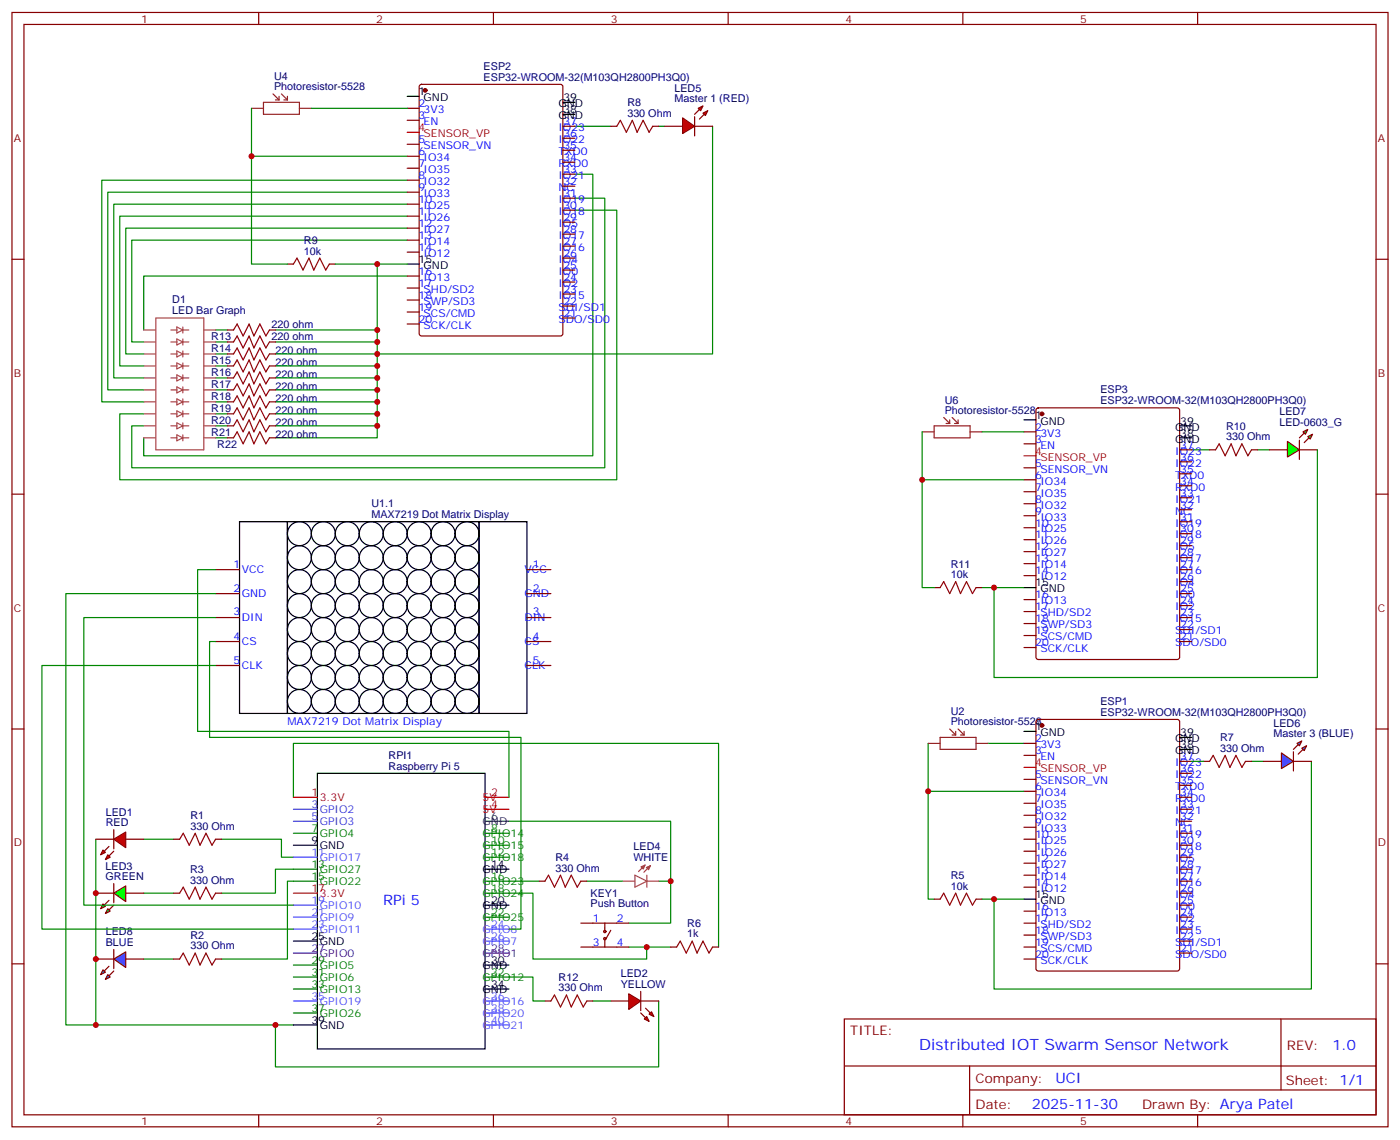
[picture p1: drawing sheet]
<svg xmlns="http://www.w3.org/2000/svg" width="412mm" height="336mm" viewBox="0 0 412 336" stroke-linecap="round" stroke-linejoin="round" font-family="sans-serif">
<g fill="none" stroke="#870000" stroke-width=".35">
<path d="M3.5 3.7h405.4v328.1h-405.4zM7.1 7.2h398.2v321h-398.2zM76.2 3.7v3.5M145.3 3.7v3.5M214.5 3.7v3.5M283.6 3.7v3.5M352.8 3.7v3.5M3.5 76.3h3.6M405.3 76.3h3.6M67 97.2h1.8M79.4 97.2h1.7M67 118.3h1.8"/>
<path d="M67 114.8h1.8M67 111.3h1.8M67 107.7h1.8M67 104.2h1.8M67 100.7h1.8M79.4 118.3h1.7M79.4 114.8h1.7M79.4 111.3h1.7M79.4 107.7h1.7M79.4 104.2h1.7M79.4 100.7h1.7M67 128.9h1.8"/>
<path d="M67 125.4h1.8M67 121.8h1.8M79.4 128.9h1.7M79.4 125.4h1.7M79.4 121.8h1.7M3.5 145.5h3.6M405.3 145.5h3.6M3.5 214.6h3.6M405.3 214.6h3.6M3.5 283.8h3.6M160.5 294.7h1.8M172.9 294.7h1.7"/>
<path d="M405.3 283.8h3.6M248.7 300h156.6v28.2h-156.6zM248.7 313.8h156.5M285.6 313.8v14.2M377.3 300v20.9M76.2 328.2v3.6M145.3 328.2v3.6M214.5 328.2v3.6M283.6 328.2v3.6M285.6 320.9h119.6M352.8 328.2v3.6"/>
</g>
<g fill="none" stroke="#008700" stroke-width=".35">
<path d="M119.9 53.1h-89.9v65.2h12.3M119.9 56.6h-88.2v58.2h10.6M169.3 58.3h8.9v79.4h-139.4v-12.3h3.5M169.3 51.3h5.3v82.9h-132.3v-5.3M119.9 60.1h-86.4v51.2h8.8M119.9 63.6h-84.6v44.1h7M119.9 67.2h-82.9v37h5.3M119.9 70.7h-81.1v30h3.5M169.3 61.9h12.4v79.4h-146.4v-19.5h7M63.5 97.2h3.5M81.1 97.2h30M119.9 81.3h-77.6v15.9"/>
<path d="M63.5 104.2h3.5M63.5 100.7h3.5M63.5 118.3h3.5M63.5 114.8h3.5M63.5 111.3h3.5M63.5 107.7h3.5M81.1 104.2h30v3.5h-30M81.1 100.7h30M111.1 118.3v3.5h-30M111.1 114.8v3.5h-30M111.1 111.3v3.5h-30M111.1 107.7v3.6h-30"/>
<path d="M63.5 128.9h3.5M63.5 125.4h3.5M63.5 121.8h3.5M111.1 125.4v3.5h-30M111.1 121.8v3.6h-30M370.4 132.4h3.5M368.7 224.2h3.5M42.3 282.4h8.9M149.9 287.7h7.1v7h3.5M174.6 294.7h5.3M194 294.7v19.4h-112.9v-12.3"/>
</g>
<path d="M68.8 97.2l1-1.8 1.8 3.5 1.8-3.5 1.4 3.5 1.8-3.5 1.7 3.5 1.1-1.7M68.8 111.3l1-1.8 1.8 3.5 1.8-3.5 1.4 3.5 1.8-3.5 1.7 3.5 1.1-1.7M68.8 107.7l1-1.7 1.8 3.5 1.8-3.5 1.4 3.5 1.8-3.5 1.7 3.5 1.1-1.8M68.8 104.2l1-1.8 1.8 3.6 1.8-3.6 1.4 3.6 1.8-3.6 1.7 3.6 1.1-1.8M68.8 118.3l1-1.7 1.8 3.5 1.8-3.5 1.4 3.5 1.8-3.5 1.7 3.5 1.1-1.8M68.8 100.7l1-1.8 1.8 3.5 1.8-3.5 1.4 3.5 1.8-3.5 1.7 3.5 1.1-1.7M68.8 114.8l1-1.8 1.8 3.6 1.8-3.6 1.4 3.6 1.8-3.6 1.7 3.6 1.1-1.8M68.8 128.9l1-1.8 1.8 3.6 1.8-3.6 1.4 3.6 1.8-3.6 1.7 3.6 1.1-1.8M68.8 125.4l1-1.8 1.8 3.5 1.8-3.5 1.4 3.5 1.8-3.5 1.7 3.5 1.1-1.7M68.8 121.8l1-1.7 1.8 3.5 1.8-3.5 1.4 3.5 1.8-3.5 1.7 3.5 1.1-1.8M162.3 294.7l1-1.8 1.8 3.6 1.8-3.6 1.4 3.6 1.7-3.6 1.8 3.6 1.1-1.8" fill="none" stroke="#a10000" stroke-width=".35"/>
<g fill="none" stroke="#a64a4a" stroke-width=".35">
<path d="M42.3 97.2h3.5M45.9 93.6h14.1v38.8h-14.1zM50.3 97.2h1.8M52.1 96.3l1.8 .9-1.8 .8zM52.1 99.8l1.8 .9-1.8 .9zM53.9 96.3v1.7M53.9 99.8v1.8M53.9 97.2h1.7M60 97.2h3.5M42.3 100.7h3.5M42.3 104.2h3.5M42.3 107.7h3.5"/>
<path d="M42.3 111.3h3.5M42.3 114.8h3.5M42.3 118.3h3.5M50.3 100.7h1.8M50.3 104.2h1.8M50.3 107.7h1.8M50.3 111.3h1.8M50.3 114.8h1.8M50.3 118.3h1.8M52.1 106.9l1.8 .8-1.8 .9zM52.1 103.3l1.8 .9-1.8 .9zM52.1 110.4l1.8 .9-1.8 .8z"/>
<path d="M52.1 113.9l1.8 .9-1.8 .9zM52.1 117.4l1.8 .9-1.8 .9zM53.9 103.3v1.8M53.9 106.9v1.7M53.9 110.4v1.7M53.9 113.9v1.8M53.9 117.4v1.8M53.9 100.7h1.7M53.9 104.2h1.7M53.9 107.7h1.7M53.9 111.3h1.7M53.9 114.8h1.7"/>
<path d="M53.9 118.3h1.7M60 100.7h3.5M60 104.2h3.5M60 107.7h3.5M60 111.3h3.5M60 114.8h3.5M60 118.3h3.5M42.3 121.8h3.5M42.3 125.4h3.5M42.3 128.9h3.5M50.3 121.8h1.8M50.3 125.4h1.8"/>
<path d="M50.3 128.9h1.8M52.1 121l1.8 .8-1.8 .9zM52.1 124.5l1.8 .9-1.8 .9zM52.1 128l1.8 .9-1.8 .9zM53.9 121v1.7M53.9 124.5v1.8M53.9 128v1.8M53.9 121.8h1.7M53.9 125.4h1.7M53.9 128.9h1.7M60 121.8h3.5M60 125.4h3.5"/>
<path d="M60 128.9h3.5"/>
</g>
<path d="M33.5 282.4l3.5-2.2v4.6z" fill="#09f" stroke="#870000" stroke-width=".35"/>
<path d="M33.5 279.5v5.7z" fill="#f00" stroke="#870000" stroke-width=".35"/>
<g fill="#870000" stroke="#870000" stroke-width=".35">
<path d="M33.5 285.9l-1.4 1.4z"/>
<path d="M32.1 284.5l-1.4 1.4z"/>
</g>
<g fill="#09f" stroke="#870000" stroke-width=".35">
<path d="M31.7 286.9l.8 .8-1.5 .7z"/>
<path d="M30.3 285.5l.7 .7-1.4 .7z"/>
</g>
<g fill="none" stroke="#870000" stroke-width=".35">
<path d="M28.2 263h5.3M37 263h5.3M171.1 278.8h14.1M171.1 271.8h14.1M178.2 271.8v2.4M178.2 276.4v2.4M179.9 273.9l-1.4 2.5M197.6 278.8h1.7M209.9 278.8h1.8M28.2 282.4h5.3M37 282.4h5.3"/>
<circle cx="178.2" cy="274.2" r=".35"/>
<circle cx="178.2" cy="276.4" r=".35"/>
</g>
<g fill="none" stroke="#008700" stroke-width=".35">
<path d="M273.4 218.9v45.8h1.8M291 218.9h10.6M86.4 234.7v-15.8h125.3v59.9M28.2 247.1v54.7h58.2M42.3 247.1h8.9M65.3 247.1h17.6v5.3h3.5M86.4 259.4h-1.7v23h-19.4M86.4 255.9h-5.3v7.1h-15.8M149.9 241.8h47.7v17.6h-3.6M149.9 259.4h8.8M172.9 259.4h10.5M197.6 259.4v12.4h-12.4"/>
<path d="M42.3 263h8.9M149.9 263h7.1v19.4h33.5v-3.6h-5.3M190.5 278.8h7.1M289.3 264.7h12.3"/>
</g>
<path d="M199.3 278.8l1.1-1.7 1.7 3.5 1.8-3.5 1.4 3.5 1.8-3.5 1.7 3.5 1.1-1.8" fill="none" stroke="#a10000" stroke-width=".35"/>
<path d="M273.4 218.9h3.5M276.9 217.1h10.6v3.5h-10.6zM279.8 214.6l1.7 1.8M280.5 216.4h1M281.5 215.3v1.1M282.2 214.6l1.8 1.8M282.9 216.4h1.1M284 215.3v1.1M287.5 218.9h3.5" fill="none" stroke="#8c2424" stroke-width=".35"/>
<path d="M183.4 259.4h3.5M187 257.7l3.6 1.7-3.6 1.8zM190 254.7l-1.9 1.9M190.6 259.4h3.4M190.6 257.7v3.5M191.6 254.8l-1.9 2" fill="none" stroke="#a64a4a" stroke-width=".35"/>
<g fill="#a64a4a" stroke="#a64a4a" stroke-width=".29">
<path d="M188.8 255.2l1.2-.5-.5 1.2z"/>
<path d="M190.4 255.4l1.2-.6-.5 1.3z"/>
</g>
<g fill="#0f0" stroke="#870000" stroke-width=".35">
<path d="M30.3 266.1l.7 .7-1.4 .7z"/>
<path d="M31.7 267.5l.8 .8-1.5 .7z"/>
</g>
<g fill="#870000" stroke="#870000" stroke-width=".35">
<path d="M32.1 265.1l-1.4 1.4z"/>
<path d="M33.5 266.5l-1.4 1.4z"/>
</g>
<path d="M33.5 260.1v5.7z" fill="#f00" stroke="#870000" stroke-width=".35"/>
<path d="M33.5 263l3.5-2.2v4.6z" fill="#0f0" stroke="#870000" stroke-width=".35"/>
<path d="M185.2 292.6l3.5 2.1-3.5 2.5z" fill="#f00" stroke="#870000" stroke-width=".35"/>
<path d="M188.7 291.9v5.6M188.7 298.2l1.4 1.4M190.1 296.8l1.5 1.4" fill="none" stroke="#870000" stroke-width=".35"/>
<g fill="#f00" stroke="#870000" stroke-width=".35">
<path d="M189.8 300l.7-.7 .7 1.4z"/>
<path d="M191.2 298.6l.7-.7 .7 1.4z"/>
</g>
<path d="M179.9 294.7h5.3M188.7 294.7h5.3" fill="none" stroke="#870000" stroke-width=".35"/>
<g fill="#f00" stroke="#870000" stroke-width=".35">
<path d="M33.5 247.1l3.5-2.1v4.6z"/>
<path d="M33.5 244.3v5.6z"/>
</g>
<g fill="#870000" stroke="#870000" stroke-width=".35">
<path d="M33.5 250.6l-1.4 1.4z"/>
<path d="M32.1 249.2l-1.4 1.4z"/>
</g>
<g fill="#f00" stroke="#870000" stroke-width=".35">
<path d="M31.7 251.7l.8 .7-1.5 .7z"/>
<path d="M30.3 250.3l.7 .7-1.4 .7z"/>
</g>
<g fill="none" stroke="#870000" stroke-width=".35">
<path d="M119.9 31.9h3.6M119.9 35.4h3.6M123.7 25l.5-.2h40.9l.7 .5v72.9l-.5 .7h-41.1l-.7-.4v-73zM165.8 37.2h3.5M179.9 37.2h1.8M192.3 37.2h1.7M119.9 42.5h3.6M119.9 46h3.6M119.9 49.5h3.6M119.9 53.1h3.6M119.9 56.6h3.6M165.8 58.3h3.5"/>
<path d="M165.8 54.8h3.5M165.8 51.3h3.5M165.8 47.8h3.5M165.8 44.2h3.5M165.8 40.7h3.5M84.7 77.8h1.7M97 77.8h1.8M119.9 60.1h3.6M119.9 63.6h3.6M119.9 67.2h3.6M119.9 70.7h3.6M119.9 74.2h3.6"/>
<path d="M165.8 79.5h3.5M165.8 76h3.5M165.8 72.5h3.5M165.8 68.9h3.5M165.8 65.4h3.5M165.8 61.9h3.5M119.9 81.3h3.6M119.9 84.8h3.6M119.9 88.3h3.6M119.9 91.9h3.6M119.9 95.4h3.6M165.8 93.6h3.5"/>
<path d="M165.8 90.1h3.5M165.8 86.6h3.5M165.8 83h3.5M301.6 127.1h3.6M301.6 130.7h3.6M301.6 137.7h3.6M305.4 120.3l.5-.2h40.9l.6 .4 .1 73-.5 .6-41.1 .1-.7-.5v-72.9zM347.5 132.4h3.5M347.5 139.5h3.5M347.5 136h3.5M356.3 132.4h1.8M368.7 132.4h1.7"/>
<path d="M301.6 141.3h3.6M301.6 144.8h3.6M301.6 148.3h3.6M301.6 151.8h3.6M301.6 155.4h3.6M301.6 158.9h3.6M347.5 157.1h3.5M347.5 153.6h3.5M347.5 150.1h3.5M347.5 146.5h3.5M347.5 143h3.5M275.2 173h1.7"/>
<path d="M287.5 173h1.8M301.6 162.4h3.6M301.6 165.9h3.6M301.6 169.5h3.6M301.6 176.5h3.6M347.5 178.3h3.5M347.5 174.8h3.5M347.5 171.2h3.5M347.5 167.7h3.5M347.5 164.2h3.5M347.5 160.7h3.5M301.6 180.1h3.6"/>
<path d="M301.6 183.6h3.6M301.6 187.1h3.6M301.6 190.6h3.6M347.5 188.9h3.5M347.5 185.3h3.5M347.5 181.8h3.5M301.6 218.9h3.6M305.4 212l.5-.2h40.9l.6 .4 .1 73-.5 .6-41.1 .1-.7-.5v-72.9zM301.6 222.4h3.6M301.6 229.4h3.6M301.6 233h3.6M301.6 236.5h3.6"/>
<path d="M347.5 238.3h3.5M347.5 234.7h3.5M347.5 231.2h3.5M347.5 227.7h3.5M347.5 224.2h3.5M354.5 224.2h1.8M366.9 224.2h1.8M28.2 247.1h5.3M37 247.1h5.3M51.2 247.1h1.7M63.5 247.1h1.8M158.7 259.4h1.8"/>
<path d="M171.1 259.4h1.8M301.6 247.1h3.6M301.6 240h3.6M301.6 243.6h3.6M301.6 250.6h3.6M301.6 254.1h3.6M301.6 257.7h3.6M347.5 259.4h3.5M347.5 255.9h3.5M347.5 252.4h3.5M347.5 248.8h3.5M347.5 245.3h3.5"/>
<path d="M347.5 241.8h3.5M51.2 263h1.7M63.5 263h1.8M275.2 264.7h1.7M287.5 264.7h1.8M301.6 261.2h3.6M301.6 268.3h3.6M301.6 271.8h3.6M301.6 275.3h3.6M301.6 278.8h3.6M347.5 263h3.5M347.5 277.1h3.5"/>
<path d="M347.5 273.5h3.5M347.5 270h3.5M347.5 266.5h3.5M51.2 282.4h1.7M63.5 282.4h1.8M301.6 282.4h3.6M347.5 280.6h3.5"/>
</g>
<path d="M181.7 37.2l1-1.8 1.8 3.5 1.8-3.5 1.4 3.5 1.7-3.5 1.8 3.5 1.1-1.7M86.4 77.8l1.1-1.8 1.8 3.5 1.7-3.5 1.4 3.5 1.8-3.5 1.8 3.5 1-1.7M358.1 132.4l1-1.7 1.8 3.5 1.8-3.5 1.4 3.5 1.7-3.5 1.8 3.5 1.1-1.8M276.9 173l1.1-1.8 1.8 3.6 1.7-3.6 1.4 3.6 1.8-3.6 1.8 3.6 1-1.8M356.3 224.2l1.1-1.8 1.7 3.5 1.8-3.5 1.4 3.5 1.8-3.5 1.7 3.5 1.1-1.7M52.9 247.1l1.1-1.8 1.7 3.5 1.8-3.5 1.4 3.5 1.8-3.5 1.7 3.5 1.1-1.7M160.5 259.4l1.1-1.7 1.7 3.5 1.8-3.5 1.4 3.5 1.8-3.5 1.7 3.5 1.1-1.8M52.9 263l1.1-1.8 1.7 3.5 1.8-3.5 1.4 3.5 1.8-3.5 1.7 3.5 1.1-1.7M276.9 264.7l1.1-1.7 1.8 3.5 1.7-3.5 1.4 3.5 1.8-3.5 1.8 3.5 1-1.8M52.9 282.4l1.1-1.8 1.7 3.5 1.8-3.5 1.4 3.5 1.8-3.5 1.7 3.5 1.1-1.7" fill="none" stroke="#a10000" stroke-width=".35"/>
<g fill="#870000" stroke="#870000" stroke-width=".35">
<circle cx="306.9" cy="213.6" r=".53"/>
<circle cx="125.2" cy="26.6" r=".53"/>
<circle cx="306.9" cy="121.8" r=".53"/>
</g>
<g fill="none" stroke="#000" stroke-width=".35">
<path d="M119.9 28.4h3.6M165.8 33.7h3.5M165.8 30.1h3.5M119.9 77.8h3.6M301.6 123.6h3.6M347.5 128.9h3.5M347.5 125.4h3.5M301.6 173h3.6M301.6 215.3h3.6M347.5 217.1h3.5M93.5 227.7h49.4v81.1h-49.4zM347.5 220.6h3.5"/>
<path d="M86.4 248.8h7.1M142.9 255.9h7M86.4 277.1h7.1M142.9 266.5h7M301.6 264.7h3.6M142.9 284.1h7M142.9 291.2h7M86.4 301.8h7.1"/>
</g>
<path d="M119.9 38.9h3.6M301.6 134.2h3.6M86.4 234.7h7.1M142.9 234.7h7M142.9 238.3h7M301.6 225.9h3.6M86.4 263h7.1" fill="none" stroke="#f00" stroke-width=".35"/>
<path d="M86.4 238.3h7.1M86.4 241.8h7.1" fill="none" stroke="#06c" stroke-width=".35"/>
<path d="M142.9 241.8h7" fill="none" stroke="#333" stroke-width=".35"/>
<g fill="none" stroke="#060" stroke-width=".35">
<path d="M86.4 245.3h7.1M86.4 255.9h7.1M86.4 259.4h7.1M142.9 245.3h7M142.9 248.8h7M142.9 252.4h7M142.9 259.4h7M142.9 263h7M142.9 270h7M86.4 284.1h7.1M86.4 287.7h7.1M86.4 291.2h7.1"/>
<path d="M86.4 298.2h7.1M142.9 287.7h7"/>
</g>
<path d="M86.4 252.4h7.1M86.4 266.5h7.1M86.4 270h7.1M86.4 273.5h7.1M142.9 273.5h7M142.9 277.1h7M86.4 294.7h7.1M142.9 294.7h7M142.9 298.2h7M142.9 301.8h7" fill="none" stroke="#90f" stroke-width=".35"/>
<path d="M86.4 280.6h7.1M142.9 280.6h7" fill="none" stroke="#609" stroke-width=".35"/>
<g fill="none" stroke="#008700" stroke-width=".35">
<path d="M74.1 31.9v45.9h10.6M91.7 31.9h28.2M169.3 37.2h10.6M194 37.2h1.8M209.9 37.2v67h-98.8v-26.4M74.1 46h45.8M98.8 77.8h21.1M271.6 127.1v45.9h3.6M289.3 127.1h12.3M351 132.4h5.3M271.6 141.3h30M273.4 233h28.2"/>
<path d="M351 224.2h3.5M386.3 224.2v67h-93.5v-26.5"/>
</g>
<g fill="none" stroke="#8c2424" stroke-width=".35">
<path d="M74.1 31.9h3.5M77.6 30.1h10.6v3.6h-10.6zM80.4 27.7l1.8 1.7M81.1 29.4h1.1M82.2 28.4v1M82.9 27.7l1.8 1.7M83.6 29.4h1.1M84.7 28.4v1M88.2 31.9h3.5M271.6 127.1h3.6M275.2 125.4h10.6v3.5h-10.6zM278 122.9l1.8 1.8"/>
<path d="M278.7 124.7h1.1M279.8 123.6v1.1M280.5 122.9l1.7 1.8M281.2 124.7h1M282.2 123.6v1.1M285.8 127.1h3.5"/>
</g>
<g fill="#f00" stroke="#870000" stroke-width=".35">
<path d="M201.1 34.7l3.5 2.5-3.5 2.1z"/>
<path d="M204.6 34.4v5.6z"/>
</g>
<g fill="#870000" stroke="#870000" stroke-width=".35">
<path d="M204.6 33.7l1.4-1.5z"/>
<path d="M206 35.1l1.4-1.4z"/>
</g>
<g fill="#f00" stroke="#870000" stroke-width=".35">
<path d="M205.7 31.9l1.4-.7-.7 1.4z"/>
<path d="M207.1 33.3l1.4-.7-.7 1.4z"/>
</g>
<path d="M195.8 37.2h5.3M204.6 37.2h5.3" fill="none" stroke="#870000" stroke-width=".35"/>
<path d="M377.5 221.7l3.5 2.5-3.5 2.1z" fill="#09f" stroke="#870000" stroke-width=".35"/>
<path d="M381 221.3v5.7z" fill="#f00" stroke="#870000" stroke-width=".35"/>
<g fill="#870000" stroke="#870000" stroke-width=".35">
<path d="M381 220.6l1.4-1.4z"/>
<path d="M382.4 222l1.4-1.4z"/>
</g>
<g fill="#09f" stroke="#870000" stroke-width=".35">
<path d="M382.1 218.9l1.4-.7-.7 1.4z"/>
<path d="M383.5 220.3l1.4-.7-.7 1.4z"/>
</g>
<g fill="none" stroke="#870000" stroke-width=".35">
<path d="M373.9 132.4h5.3M382.8 132.4h5.3M63.5 167.7h7.1M63.5 174.8h7.1M155.2 167.7h7.1M155.2 174.8h7.1M63.5 181.8h7.1M63.5 188.9h7.1M63.5 195.9h7.1M155.2 181.8h7.1M155.2 188.9h7.1M155.2 195.9h7.1"/>
<path d="M372.2 224.2h5.3M381 224.2h5.3"/>
</g>
<g fill="none" stroke="#000" stroke-width=".35">
<path d="M70.6 153.6h14.1v56.4h-14.1zM84.7 153.6h56.4v56.4h-56.4zM141.1 153.6h14.1v56.4h-14.1z"/>
<circle cx="88.2" cy="157.1" r="3.5"/>
<circle cx="95.2" cy="157.1" r="3.5"/>
<circle cx="102.3" cy="157.1" r="3.5"/>
<circle cx="109.4" cy="157.1" r="3.5"/>
<circle cx="116.4" cy="157.1" r="3.5"/>
<circle cx="123.5" cy="157.1" r="3.5"/>
<circle cx="130.5" cy="157.1" r="3.5"/>
<circle cx="137.6" cy="157.1" r="3.5"/>
<circle cx="88.2" cy="164.2" r="3.5"/>
<circle cx="88.2" cy="178.3" r="3.5"/>
<circle cx="88.2" cy="171.2" r="3.5"/>
<circle cx="95.2" cy="178.3" r="3.5"/>
<circle cx="95.2" cy="164.2" r="3.5"/>
<circle cx="95.2" cy="171.2" r="3.5"/>
<circle cx="102.3" cy="171.2" r="3.5"/>
<circle cx="102.3" cy="164.2" r="3.5"/>
<circle cx="102.3" cy="178.3" r="3.5"/>
<circle cx="109.4" cy="171.2" r="3.5"/>
<circle cx="109.4" cy="178.3" r="3.5"/>
<circle cx="109.4" cy="164.2" r="3.5"/>
<circle cx="116.4" cy="164.2" r="3.5"/>
<circle cx="116.4" cy="178.3" r="3.5"/>
<circle cx="116.4" cy="171.2" r="3.5"/>
<circle cx="123.5" cy="171.2" r="3.5"/>
<circle cx="123.5" cy="164.2" r="3.5"/>
<circle cx="123.5" cy="178.3" r="3.5"/>
<circle cx="130.5" cy="164.2" r="3.5"/>
<circle cx="130.5" cy="171.2" r="3.5"/>
<circle cx="130.5" cy="178.3" r="3.5"/>
<circle cx="137.6" cy="164.2" r="3.5"/>
<circle cx="137.6" cy="178.3" r="3.5"/>
<circle cx="137.6" cy="171.2" r="3.5"/>
<circle cx="88.2" cy="199.5" r="3.5"/>
<circle cx="88.2" cy="185.3" r="3.5"/>
<circle cx="88.2" cy="192.4" r="3.5"/>
<circle cx="95.2" cy="192.4" r="3.5"/>
<circle cx="95.2" cy="185.3" r="3.5"/>
<circle cx="95.2" cy="199.5" r="3.5"/>
<circle cx="102.3" cy="192.4" r="3.5"/>
<circle cx="102.3" cy="199.5" r="3.5"/>
<circle cx="102.3" cy="185.3" r="3.5"/>
<circle cx="109.4" cy="199.5" r="3.5"/>
<circle cx="109.4" cy="185.3" r="3.5"/>
<circle cx="109.4" cy="192.4" r="3.5"/>
<circle cx="116.4" cy="199.5" r="3.5"/>
<circle cx="116.4" cy="192.4" r="3.5"/>
<circle cx="116.4" cy="185.3" r="3.5"/>
<circle cx="123.5" cy="192.4" r="3.5"/>
<circle cx="123.5" cy="199.5" r="3.5"/>
<circle cx="123.5" cy="185.3" r="3.5"/>
<circle cx="130.5" cy="199.5" r="3.5"/>
<circle cx="130.5" cy="192.4" r="3.5"/>
<circle cx="130.5" cy="185.3" r="3.5"/>
<circle cx="137.6" cy="192.4" r="3.5"/>
<circle cx="137.6" cy="185.3" r="3.5"/>
<circle cx="137.6" cy="199.5" r="3.5"/>
<circle cx="88.2" cy="206.5" r="3.5"/>
<circle cx="95.2" cy="206.5" r="3.5"/>
<circle cx="102.3" cy="206.5" r="3.5"/>
<circle cx="109.4" cy="206.5" r="3.5"/>
<circle cx="116.4" cy="206.5" r="3.5"/>
<circle cx="123.5" cy="206.5" r="3.5"/>
<circle cx="130.5" cy="206.5" r="3.5"/>
<circle cx="137.6" cy="206.5" r="3.5"/>
</g>
<g fill="#0f0" stroke="#870000" stroke-width=".35">
<path d="M385.2 128.6l1.4-.8-.7 1.5z"/>
<path d="M383.8 127.1l1.4-.7-.7 1.4z"/>
</g>
<g fill="#870000" stroke="#870000" stroke-width=".35">
<path d="M384.2 130.3l1.4-1.4z"/>
<path d="M382.8 128.9l1.4-1.4z"/>
</g>
<path d="M382.8 129.6v5.7z" fill="#f00" stroke="#870000" stroke-width=".35"/>
<path d="M379.2 130l3.6 2.4-3.6 2.1z" fill="#0f0" stroke="#870000" stroke-width=".35"/>
<path d="M388.1 132.4v67.1h-95.3v-26.5M63.5 167.7h-5.3v47.6h91.7v19.4M63.5 174.8h-44.1v127h8.8M289.3 173h12.3M63.5 181.8h-38.8v84.7h61.7M63.5 188.9h-1.8v28.2h91.8v56.4h-3.6M63.5 195.9h-51.2v77.6h74.1" fill="none" stroke="#008700" stroke-width=".35"/>
<g fill="#c00">
<circle cx="111.1" cy="125.4" r=".88"/>
<circle cx="111.1" cy="121.8" r=".88"/>
<circle cx="111.1" cy="118.3" r=".88"/>
<circle cx="111.1" cy="114.8" r=".88"/>
<circle cx="111.1" cy="111.3" r=".88"/>
<circle cx="111.1" cy="107.7" r=".88"/>
<circle cx="111.1" cy="104.2" r=".88"/>
<circle cx="111.1" cy="100.7" r=".88"/>
<circle cx="111.1" cy="97.2" r=".88"/>
<circle cx="81.1" cy="301.8" r=".88"/>
<circle cx="28.2" cy="282.4" r=".88"/>
<circle cx="28.2" cy="263" r=".88"/>
<circle cx="190.5" cy="278.8" r=".88"/>
<circle cx="197.6" cy="259.4" r=".88"/>
<circle cx="292.8" cy="264.7" r=".88"/>
<circle cx="111.1" cy="77.8" r=".88"/>
<circle cx="74.1" cy="46" r=".88"/>
<circle cx="271.6" cy="141.3" r=".88"/>
<circle cx="273.4" cy="233" r=".88"/>
<circle cx="292.8" cy="173" r=".88"/>
<circle cx="28.2" cy="301.8" r=".88"/>
</g>
<text font-size="4.6" fill="#00f" x="270.8" y="309">Distributed IOT Swarm Sensor Network</text>
<g font-size="4.2" fill="#00f">
<text x="112.9" y="266.5">RPi 5</text>
<text x="392.5" y="309.3">1.0</text>
<text x="310.9" y="318.8">UCI</text>
<text x="304" y="326.6">2025-11-30</text>
</g>
<g font-size="3.9" fill="#800">
<text x="250.5" y="304.6">TITLE:</text>
<text x="379.1" y="309.3">REV:</text>
<text x="287.4" y="318.8">Company:</text>
<text x="378.7" y="319.4">Sheet: 1/1</text>
<text x="287.4" y="326.5">Date:</text>
<text x="336.4" y="326.5">Drawn By: Arya Patel</text>
</g>
<g font-size="3.2" fill="#800">
<text x="41.6" y="6.7">1</text>
<text x="110.8" y="6.7">2</text>
<text x="179.9" y="6.7">3</text>
<text x="249.1" y="6.7">4</text>
<text x="318.2" y="6.7">5</text>
<text x="4.1" y="41.8">A</text>
<text x="405.9" y="41.8">A</text>
<text x="4.1" y="110.9">B</text>
<text x="405.9" y="110.9">B</text>
<text x="4.1" y="180.1">C</text>
<text x="405.9" y="180.1">C</text>
<text x="4.1" y="249.2">D</text>
<text x="405.9" y="249.2">D</text>
<text x="41.6" y="331.2">1</text>
<text x="110.8" y="331.2">2</text>
<text x="179.9" y="331.2">3</text>
<text x="249.1" y="331.2">4</text>
<text x="318.2" y="331.2">5</text>
</g>
<g font-size="3.2" fill="#000080">
<text x="80.7" y="23.6">U4</text>
<text x="142.5" y="23.8">ESP32-WROOM-32(M103QH2800PH3Q0)</text>
<text x="142.5" y="20.5">ESP2</text>
<text x="80.7" y="26.6">Photoresistor-5528</text>
<text x="198.7" y="27.1">LED5</text>
<text x="184.8" y="34.4">330 Ohm</text>
<text x="184.8" y="31.3">R8</text>
<text x="198.7" y="30.1">Master 1 (RED)</text>
<text x="89.5" y="71.9">R9</text>
<text x="89.5" y="74.9">10k</text>
<text x="50.8" y="89.3">D1</text>
<text x="50.8" y="92.6">LED Bar Graph</text>
<text x="62.2" y="100.1">R13</text>
<text x="80" y="100.1">220 ohm</text>
<text x="80" y="96.5">220 ohm</text>
<text x="62.2" y="107.1">R15</text>
<text x="62.2" y="103.6">R14</text>
<text x="81.1" y="107.7">220 ohm</text>
<text x="81.1" y="104.2">220 ohm</text>
<text x="62.2" y="110.7">R16</text>
<text x="81.1" y="111.3">220 ohm</text>
<text x="62.2" y="117.7">R18</text>
<text x="62.2" y="114.2">R17</text>
<text x="81.1" y="114.8">220 ohm</text>
<text x="81.1" y="118.3">220 ohm</text>
<text x="278.3" y="118.8">U6</text>
<text x="324.2" y="119">ESP32-WROOM-32(M103QH2800PH3Q0)</text>
<text x="324.2" y="115.8">ESP3</text>
<text x="62.2" y="124.8">R20</text>
<text x="62.2" y="121.2">R19</text>
<text x="81.1" y="121.8">220 ohm</text>
<text x="81.1" y="125.4">220 ohm</text>
<text x="278.3" y="121.8">Photoresistor-5528</text>
<text x="376.9" y="125.4">LED-0603_G</text>
<text x="376.9" y="122.2">LED7</text>
<text x="62.2" y="128.3">R21</text>
<text x="64" y="131.8">R22</text>
<text x="81.1" y="128.9">220 ohm</text>
<text x="361.2" y="129.6">330 Ohm</text>
<text x="361.2" y="126.6">R10</text>
<text x="109.4" y="149.3">U1.1</text>
<text x="109.4" y="152.5">MAX7219 Dot Matrix Display</text>
<text x="280" y="167.1">R11</text>
<text x="280" y="170.2">10k</text>
<text x="324.2" y="207.5">ESP1</text>
<text x="280" y="213.6">Photoresistor-5528</text>
<text x="280" y="210.5">U2</text>
<text x="324.2" y="210.7">ESP32-WROOM-32(M103QH2800PH3Q0)</text>
<text x="375.1" y="214">LED6</text>
<text x="359.4" y="221.3">330 Ohm</text>
<text x="359.4" y="218.3">R7</text>
<text x="375.1" y="217.1">Master 3 (BLUE)</text>
<text x="114.5" y="226.6">Raspberry Pi 5</text>
<text x="114.5" y="223.4">RPI1</text>
<text x="31.2" y="243.2">RED</text>
<text x="31.2" y="240.2">LED1</text>
<text x="56.1" y="244.3">330 Ohm</text>
<text x="56.1" y="241.2">R1</text>
<text x="186.6" y="250.4">LED4</text>
<text x="31.1" y="256">LED3</text>
<text x="56" y="257.1">R3</text>
<text x="163.6" y="256.6">330 Ohm</text>
<text x="163.6" y="253.6">R4</text>
<text x="186.6" y="253.6">WHITE</text>
<text x="31.1" y="259.1">GREEN</text>
<text x="56" y="260.1">330 Ohm</text>
<text x="280" y="261.9">10k</text>
<text x="280" y="258.9">R5</text>
<text x="173.9" y="267.1">Push Button</text>
<text x="173.9" y="264.1">KEY1</text>
<text x="31.2" y="275.4">LED8</text>
<text x="202.4" y="273">R6</text>
<text x="31.2" y="278.5">BLUE</text>
<text x="56.1" y="279.5">330 Ohm</text>
<text x="56.1" y="276.3">R2</text>
<text x="202.4" y="276">1k</text>
<text x="182.9" y="287.8">LED2</text>
<text x="164.5" y="291.9">330 Ohm</text>
<text x="164.5" y="288.8">R12</text>
<text x="182.9" y="290.8">YELLOW</text>
</g>
<g font-size="3.2">
<text x="123.3" y="28">1</text>
<text x="124.8" y="29.8">GND</text>
<text x="166" y="29.8">39</text>
<text x="164.5" y="35.1">GND</text>
<text x="164.5" y="31.5">GND</text>
<text x="166" y="33.3">38</text>
<text x="123.3" y="77.4">15</text>
<text x="124.8" y="79.2">GND</text>
<text x="305" y="123.3">1</text>
<text x="306.5" y="125">GND</text>
<text x="347.7" y="125">39</text>
<text x="346.2" y="130.3">GND</text>
<text x="346.2" y="126.8">GND</text>
<text x="347.7" y="128.6">38</text>
<text x="305" y="172.6">15</text>
<text x="306.5" y="174.4">GND</text>
<text x="305" y="215">1</text>
<text x="306.5" y="216.7">GND</text>
<text x="346.2" y="218.5">GND</text>
<text x="347.7" y="220.3">38</text>
<text x="347.7" y="216.7">39</text>
<text x="346.2" y="222">GND</text>
<text x="91.7" y="248.5">9</text>
<text x="94.2" y="249.9">GND</text>
<text x="142.2" y="257">GND</text>
<text x="144.6" y="255.6">14</text>
<text x="142.2" y="267.5">GND</text>
<text x="144.6" y="266.1">20</text>
<text x="305" y="264.4">15</text>
<text x="306.5" y="266.1">GND</text>
<text x="91.7" y="276.7">25</text>
<text x="94.2" y="278.1">GND</text>
<text x="142.2" y="285.2">GND</text>
<text x="144.6" y="283.8">30</text>
<text x="142.2" y="292.2">GND</text>
<text x="144.6" y="290.8">34</text>
<text x="91.7" y="301.4">39</text>
<text x="94.2" y="302.8">GND</text>
</g>
<g font-size="3.2" fill="#00f">
<text x="123.3" y="31.5">2</text>
<text x="123.3" y="35.1">3</text>
<text x="124.8" y="33.3">3V3</text>
<text x="124.8" y="36.8">EN</text>
<text x="164.5" y="38.6">IO23</text>
<text x="166" y="40.4">36</text>
<text x="166" y="36.8">37</text>
<text x="123.3" y="42.1">5</text>
<text x="123.3" y="45.6">6</text>
<text x="124.8" y="43.9">SENSOR_VN</text>
<text x="124.8" y="47.4">IO34</text>
<text x="164.5" y="45.6">TXD0</text>
<text x="164.5" y="42.1">IO22</text>
<text x="166" y="47.4">34</text>
<text x="166" y="43.9">35</text>
<text x="123.3" y="49.2">7</text>
<text x="123.3" y="52.7">8</text>
<text x="124.8" y="50.9">IO35</text>
<text x="164.5" y="52.7">IO21</text>
<text x="164.5" y="49.2">RXD0</text>
<text x="166" y="50.9">33</text>
<text x="123.3" y="56.2">9</text>
<text x="123.3" y="59.8">10</text>
<text x="124.8" y="54.5">IO32</text>
<text x="124.8" y="58">IO33</text>
<text x="164.5" y="59.8">IO19</text>
<text x="164.5" y="56.2">NC</text>
<text x="166" y="58">31</text>
<text x="166" y="54.5">32</text>
<text x="123.3" y="63.3">11</text>
<text x="124.8" y="61.5">IO25</text>
<text x="124.8" y="65.1">IO26</text>
<text x="164.5" y="63.3">IO18</text>
<text x="166" y="65.1">29</text>
<text x="166" y="61.5">30</text>
<text x="123.3" y="66.8">12</text>
<text x="123.3" y="70.3">13</text>
<text x="124.8" y="68.6">IO27</text>
<text x="164.5" y="70.3">IO17</text>
<text x="164.5" y="66.8">IO5</text>
<text x="166" y="68.6">28</text>
<text x="123.3" y="73.9">14</text>
<text x="124.8" y="72.1">IO14</text>
<text x="124.8" y="75.6">IO12</text>
<text x="164.5" y="77.4">IO4</text>
<text x="164.5" y="73.9">IO16</text>
<text x="166" y="75.6">26</text>
<text x="166" y="72.1">27</text>
<text x="123.3" y="80.9">16</text>
<text x="124.8" y="82.7">IO13</text>
<text x="164.5" y="80.9">IO0</text>
<text x="166" y="82.7">24</text>
<text x="166" y="79.2">25</text>
<text x="123.3" y="84.5">17</text>
<text x="123.3" y="88">18</text>
<text x="124.8" y="86.2">SHD/SD2</text>
<text x="124.8" y="89.7">SWP/SD3</text>
<text x="164.5" y="88">IO15</text>
<text x="164.5" y="84.5">IO2</text>
<text x="166" y="89.7">22</text>
<text x="166" y="86.2">23</text>
<text x="123.3" y="91.5">19</text>
<text x="123.3" y="95">20</text>
<text x="124.8" y="93.3">SCS/CMD</text>
<text x="164.5" y="95">SDO/SD0</text>
<text x="164.5" y="91.5">SDI/SD1</text>
<text x="166" y="93.3">21</text>
<text x="124.8" y="96.8">SCK/CLK</text>
<text x="305" y="126.8">2</text>
<text x="305" y="130.3">3</text>
<text x="306.5" y="128.6">3V3</text>
<text x="305" y="137.4">5</text>
<text x="306.5" y="132.1">EN</text>
<text x="346.2" y="137.4">IO22</text>
<text x="346.2" y="133.8">IO23</text>
<text x="347.7" y="135.6">36</text>
<text x="347.7" y="132.1">37</text>
<text x="305" y="140.9">6</text>
<text x="306.5" y="139.1">SENSOR_VN</text>
<text x="306.5" y="142.7">IO34</text>
<text x="346.2" y="140.9">TXD0</text>
<text x="347.7" y="142.7">34</text>
<text x="347.7" y="139.1">35</text>
<text x="305" y="144.4">7</text>
<text x="305" y="148">8</text>
<text x="306.5" y="146.2">IO35</text>
<text x="306.5" y="149.7">IO32</text>
<text x="346.2" y="148">IO21</text>
<text x="346.2" y="144.4">RXD0</text>
<text x="347.7" y="149.7">32</text>
<text x="347.7" y="146.2">33</text>
<text x="305" y="151.5">9</text>
<text x="305" y="155">10</text>
<text x="306.5" y="153.2">IO33</text>
<text x="346.2" y="155">IO19</text>
<text x="346.2" y="151.5">NC</text>
<text x="347.7" y="153.2">31</text>
<text x="305" y="158.5">11</text>
<text x="306.5" y="156.8">IO25</text>
<text x="306.5" y="160.3">IO26</text>
<text x="346.2" y="158.5">IO18</text>
<text x="347.7" y="160.3">29</text>
<text x="347.7" y="156.8">30</text>
<text x="68.8" y="167.4">1</text>
<text x="157" y="167.4">1</text>
<text x="305" y="162.1">12</text>
<text x="305" y="165.6">13</text>
<text x="306.5" y="163.8">IO27</text>
<text x="306.5" y="167.4">IO14</text>
<text x="346.2" y="165.6">IO17</text>
<text x="346.2" y="162.1">IO5</text>
<text x="347.7" y="167.4">27</text>
<text x="347.7" y="163.8">28</text>
<text x="71.3" y="168.8">VCC</text>
<text x="154.5" y="168.8">VCC</text>
<text x="305" y="169.1">14</text>
<text x="306.5" y="170.9">IO12</text>
<text x="346.2" y="172.6">IO4</text>
<text x="346.2" y="169.1">IO16</text>
<text x="347.7" y="170.9">26</text>
<text x="68.8" y="174.4">2</text>
<text x="71.3" y="175.8">GND</text>
<text x="154.5" y="175.8">GND</text>
<text x="157" y="174.4">2</text>
<text x="305" y="176.2">16</text>
<text x="305" y="179.7">17</text>
<text x="306.5" y="177.9">IO13</text>
<text x="346.2" y="179.7">IO2</text>
<text x="346.2" y="176.2">IO0</text>
<text x="347.7" y="177.9">24</text>
<text x="347.7" y="174.4">25</text>
<text x="68.8" y="181.2">3</text>
<text x="71.3" y="182.9">DIN</text>
<text x="154.5" y="182.9">DIN</text>
<text x="157" y="181.2">3</text>
<text x="305" y="183.2">18</text>
<text x="306.5" y="181.5">SHD/SD2</text>
<text x="306.5" y="185">SWP/SD3</text>
<text x="346.2" y="183.2">IO15</text>
<text x="347.7" y="185">22</text>
<text x="347.7" y="181.5">23</text>
<text x="68.8" y="188.5">4</text>
<text x="71.3" y="189.9">CS</text>
<text x="154.5" y="189.9">CS</text>
<text x="157" y="188.5">4</text>
<text x="305" y="186.8">19</text>
<text x="305" y="190.3">20</text>
<text x="306.5" y="188.5">SCS/CMD</text>
<text x="346.2" y="190.3">SDO/SD0</text>
<text x="346.2" y="186.8">SDI/SD1</text>
<text x="347.7" y="188.5">21</text>
<text x="68.8" y="195.6">5</text>
<text x="71.3" y="197">CLK</text>
<text x="154.5" y="197">CLK</text>
<text x="157" y="195.6">5</text>
<text x="306.5" y="192.1">SCK/CLK</text>
<text x="84.7" y="213.4">MAX7219 Dot Matrix Display</text>
<text x="305" y="218.5">2</text>
<text x="306.5" y="220.3">3V3</text>
<text x="305" y="222">3</text>
<text x="306.5" y="223.8">EN</text>
<text x="346.2" y="225.6">IO23</text>
<text x="347.7" y="227.3">36</text>
<text x="347.7" y="223.8">37</text>
<text x="305" y="229.1">5</text>
<text x="305" y="232.6">6</text>
<text x="306.5" y="230.9">SENSOR_VN</text>
<text x="346.2" y="232.6">TXD0</text>
<text x="346.2" y="229.1">IO22</text>
<text x="347.7" y="230.9">35</text>
<text x="305" y="236.1">7</text>
<text x="305" y="239.7">8</text>
<text x="306.5" y="234.4">IO34</text>
<text x="306.5" y="237.9">IO35</text>
<text x="346.2" y="239.7">IO21</text>
<text x="346.2" y="236.1">RXD0</text>
<text x="347.7" y="237.9">33</text>
<text x="347.7" y="234.4">34</text>
<text x="305" y="243.2">9</text>
<text x="306.5" y="241.4">IO32</text>
<text x="306.5" y="245">IO33</text>
<text x="346.2" y="243.2">NC</text>
<text x="347.7" y="245">31</text>
<text x="347.7" y="241.4">32</text>
<text x="305" y="246.7">10</text>
<text x="305" y="250.3">11</text>
<text x="306.5" y="248.5">IO25</text>
<text x="346.2" y="250.3">IO18</text>
<text x="346.2" y="246.7">IO19</text>
<text x="347.7" y="248.5">30</text>
<text x="305" y="253.8">12</text>
<text x="305" y="257.3">13</text>
<text x="306.5" y="252">IO26</text>
<text x="306.5" y="255.6">IO27</text>
<text x="346.2" y="257.3">IO17</text>
<text x="346.2" y="253.8">IO5</text>
<text x="347.7" y="255.6">28</text>
<text x="347.7" y="252">29</text>
<text x="305" y="260.8">14</text>
<text x="306.5" y="259.1">IO14</text>
<text x="306.5" y="262.6">IO12</text>
<text x="346.2" y="260.8">IO16</text>
<text x="347.7" y="262.6">26</text>
<text x="347.7" y="259.1">27</text>
<text x="305" y="267.9">16</text>
<text x="306.5" y="269.7">IO13</text>
<text x="346.2" y="267.9">IO0</text>
<text x="346.2" y="264.4">IO4</text>
<text x="347.7" y="269.7">24</text>
<text x="347.7" y="266.1">25</text>
<text x="174.6" y="271.4">1</text>
<text x="181.7" y="271.4">2</text>
<text x="305" y="271.4">17</text>
<text x="305" y="275">18</text>
<text x="306.5" y="273.2">SHD/SD2</text>
<text x="346.2" y="275">IO15</text>
<text x="346.2" y="271.4">IO2</text>
<text x="347.7" y="273.2">23</text>
<text x="174.6" y="278.5">3</text>
<text x="181.7" y="278.5">4</text>
<text x="305" y="278.5">19</text>
<text x="306.5" y="276.7">SWP/SD3</text>
<text x="306.5" y="280.2">SCS/CMD</text>
<text x="346.2" y="278.5">SDI/SD1</text>
<text x="347.7" y="280.2">21</text>
<text x="347.7" y="276.7">22</text>
<text x="305" y="282">20</text>
<text x="306.5" y="283.8">SCK/CLK</text>
<text x="346.2" y="282">SDO/SD0</text>
</g>
<g font-size="3.2" fill="#f00">
<text x="123.3" y="38.6">4</text>
<text x="124.8" y="40.4">SENSOR_VP</text>
<text x="305" y="133.8">4</text>
<text x="306.5" y="135.6">SENSOR_VP</text>
<text x="305" y="225.6">4</text>
<text x="306.5" y="227.3">SENSOR_VP</text>
<text x="91.7" y="234.4">1</text>
<text x="94.2" y="235.8">3.3V</text>
<text x="142.2" y="235.8">5V</text>
<text x="142.2" y="239.3">5V</text>
<text x="144.6" y="234.4">2</text>
<text x="144.6" y="237.9">4</text>
<text x="91.7" y="262.6">17</text>
<text x="94.2" y="264">3.3V</text>
</g>
<g font-size="3.2" fill="#06c">
<text x="91.7" y="237.9">3</text>
<text x="94.2" y="239.3">GPIO2</text>
<text x="91.7" y="241.4">5</text>
<text x="94.2" y="242.9">GPIO3</text>
</g>
<g font-size="3.2" fill="#060">
<text x="91.7" y="245">7</text>
<text x="144.6" y="245">8</text>
<text x="94.2" y="246.4">GPIO4</text>
<text x="142.2" y="246.4">GPIO14</text>
<text x="142.2" y="249.9">GPIO15</text>
<text x="144.6" y="248.5">10</text>
<text x="91.7" y="255.6">13</text>
<text x="94.2" y="257">GPIO27</text>
<text x="142.2" y="253.4">GPIO18</text>
<text x="144.6" y="252">12</text>
<text x="91.7" y="259.1">15</text>
<text x="94.2" y="260.5">GPIO22</text>
<text x="142.2" y="260.5">GPIO23</text>
<text x="144.6" y="259.1">16</text>
<text x="144.6" y="262.6">18</text>
<text x="142.2" y="264">GPIO24</text>
<text x="144.6" y="269.7">22</text>
<text x="142.2" y="271.1">GPIO25</text>
<text x="91.7" y="283.8">29</text>
<text x="91.7" y="287.3">31</text>
<text x="94.2" y="285.2">GPIO5</text>
<text x="144.6" y="287.3">32</text>
<text x="91.7" y="290.8">33</text>
<text x="94.2" y="288.7">GPIO6</text>
<text x="94.2" y="292.2">GPIO13</text>
<text x="142.2" y="288.7">GPIO12</text>
<text x="91.7" y="297.9">37</text>
<text x="94.2" y="299.3">GPIO26</text>
</g>
<g font-size="3.2" fill="#333">
<text x="142.2" y="242.9">GND</text>
<text x="144.6" y="241.4">6</text>
</g>
<g font-size="3.2" fill="#90f">
<text x="91.7" y="252">11</text>
<text x="94.2" y="253.4">GPIO17</text>
<text x="91.7" y="266.1">19</text>
<text x="91.7" y="269.7">21</text>
<text x="94.2" y="267.5">GPIO10</text>
<text x="91.7" y="273.2">23</text>
<text x="94.2" y="271.1">GPIO9</text>
<text x="94.2" y="274.6">GPIO11</text>
<text x="142.2" y="274.6">GPIO8</text>
<text x="144.6" y="273.2">24</text>
<text x="142.2" y="278.1">GPIO7</text>
<text x="144.6" y="276.7">26</text>
<text x="91.7" y="294.4">35</text>
<text x="94.2" y="295.8">GPIO19</text>
<text x="142.2" y="295.8">GPIO16</text>
<text x="142.2" y="299.3">GPIO20</text>
<text x="144.6" y="294.4">36</text>
<text x="144.6" y="297.9">38</text>
<text x="142.2" y="302.8">GPIO21</text>
<text x="144.6" y="301.4">40</text>
</g>
<g font-size="3.2" fill="#609">
<text x="91.7" y="280.2">27</text>
<text x="94.2" y="281.7">GPIO0</text>
<text x="142.2" y="281.7">GPIO1</text>
<text x="144.6" y="280.2">28</text>
</g>
</svg>
